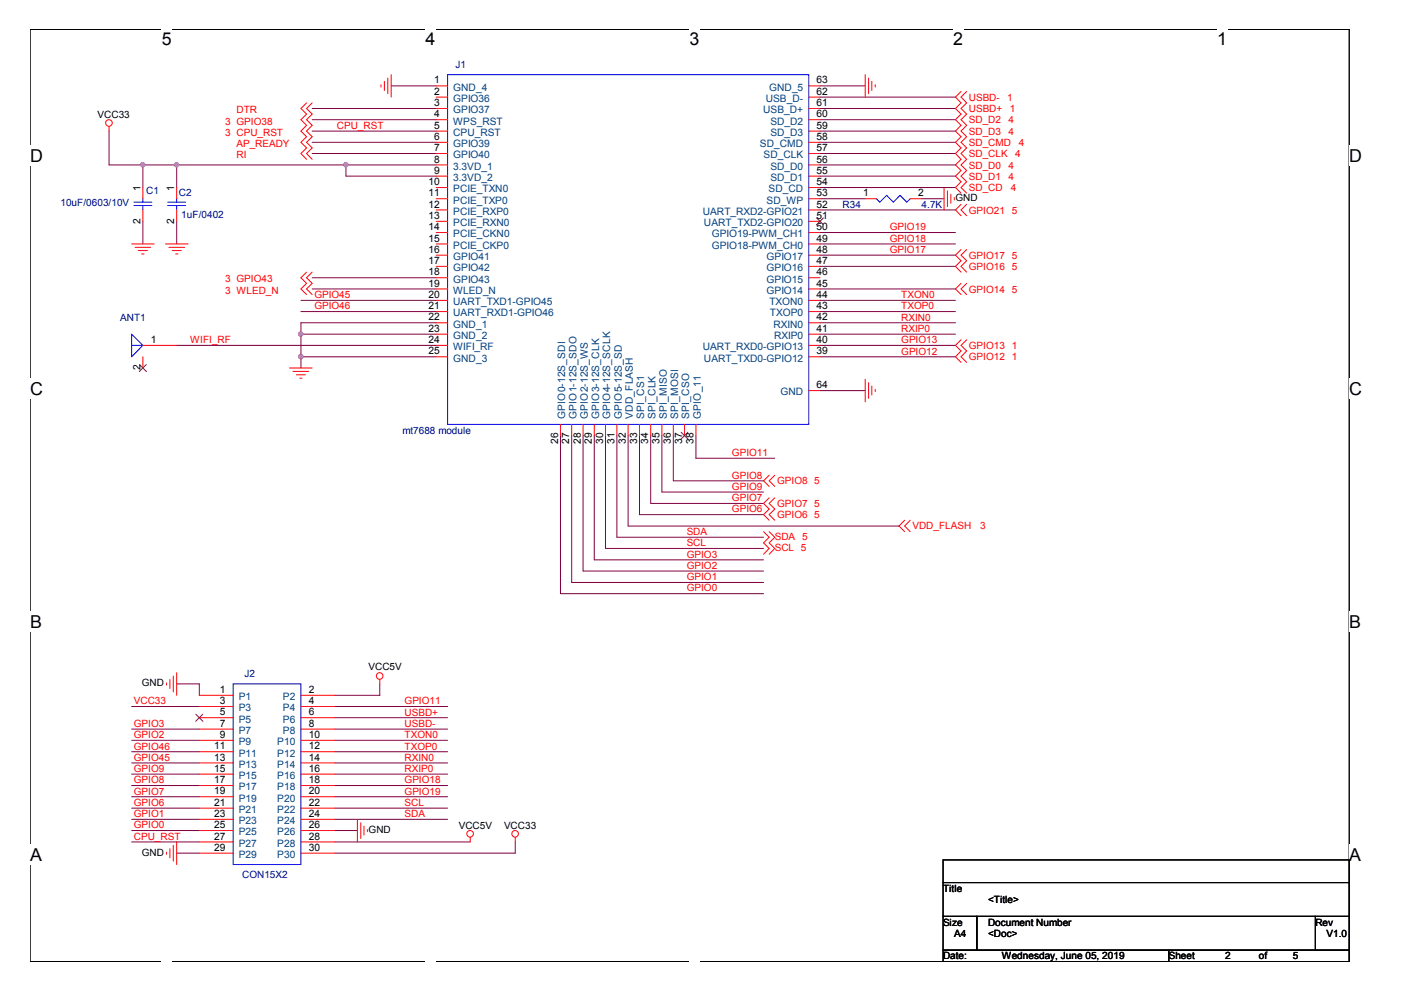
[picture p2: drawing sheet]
<svg xmlns="http://www.w3.org/2000/svg" width="297mm" height="210mm" viewBox="0 0 297 210" stroke-linecap="round" stroke-linejoin="round" font-family="sans-serif">
<path d="M6.3 6.2h279.2v197.3h-279.2z" fill="none" stroke="#000" stroke-width=".21"/>
<g fill="#fff">
<path d="M34.2 6.2h2.2v4.3h-2.2z"/>
<path d="M34.2 203.5h2.2v.1h-2.2z"/>
<path d="M90 6.2h2.2v4.3h-2.2z"/>
<path d="M90 203.5h2.2v.1h-2.2z"/>
<path d="M145.9 6.2h2.1v4.3h-2.1z"/>
<path d="M145.9 203.5h2.1v.1h-2.1z"/>
<path d="M201.7 6.2h2.1v4.3h-2.1z"/>
<path d="M201.7 203.5h2.1v.1h-2.1z"/>
<path d="M257.5 6.2h2.1v4.3h-2.1z"/>
<path d="M257.5 203.5h2.1v.1h-2.1z"/>
<path d="M6.3 30.9h2.8v4.2h-2.8z"/>
<path d="M285.5 30.9h2.7v4.2h-2.7z"/>
<path d="M6.3 80.2h2.8v4.2h-2.8z"/>
<path d="M285.5 80.2h2.7v4.2h-2.7z"/>
<path d="M6.3 129.5h2.6v4.2h-2.6z"/>
<path d="M285.5 129.5h2.5v4.2h-2.5z"/>
<path d="M6.3 178.8h2.6v4.2h-2.6z"/>
<path d="M285.5 178.8h2.5v4.2h-2.5z"/>
</g>
<g fill="none" stroke="#800040" stroke-width=".21">
<path d="M82.8 18.2h9.5M173.5 18.2h9.5M23.1 27.7v7.2h69.2M30.2 34.9v4.8M37.4 34.9v4.8M66 23h26.3M66 25.3h26.3M66 27.7h26.3M66 32.5h26.3M66 30.1h26.3M73.2 34.9v2.4h19.1M173.5 23h28.6"/>
<path d="M173.5 25.3h28.6M173.5 27.7h28.6M173.5 20.5h28.6M173.5 37.3h28.6M173.5 34.9h28.6M173.5 32.5h28.6M173.5 30.1h28.6M173.5 39.7h28.6M30.2 46.8v4.8M37.4 46.8v4.8M66 58.8h26.3M173.5 51.6h28.6"/>
<path d="M173.5 49.2h28.6M173.5 42.1h9.5M173.5 54h28.6M173.5 56.4h28.6M173.5 44.4h28.6M195 42.1h4.7M37.4 73.1h54.9M63.7 63.6h28.6M63.7 65.9h28.6M63.7 70.7h28.6M63.7 75.5h28.6M66 61.1h26.3"/>
<path d="M92.3 68.3h-28.6v9.6M173.5 63.6h28.6M173.5 65.9h28.6M173.5 68.3h28.6M173.5 70.7h28.6M173.5 75.5h28.6M173.5 73.1h28.6M173.5 61.1h28.6M118.6 92.2v33.4h42.9M120.9 92.2v31h40.6M123.4 92.2v28.6h38.1M125.7 92.2v26.3h35.8"/>
<path d="M128.1 92.2v23.8h33.4M130.5 92.2v21.5h31M132.9 92.2v19.1h57.3M135.3 92.2v16.7h26.2M137.7 92.2v14.3h23.8M140 92.2v11.9h21.5M142.5 92.2v9.5h19M147.2 92.2v4.8h16.7M173.5 82.6h9.5M27.9 149.5h14.3M27.9 159.1h14.3M27.9 156.6h14.3"/>
<path d="M27.9 154.3h14.3M37.4 144.7h4.8v2.4M70.8 149.5h23.9M70.8 159.1h23.9M70.8 156.6h23.9M70.8 154.3h23.9M70.8 151.9h23.9M80.3 144.7v2.4h-9.5M27.9 178.2h14.3M27.9 175.7h14.3M27.9 173.4h14.3M27.9 171h14.3"/>
<path d="M27.9 168.6h14.3M27.9 166.2h14.3M27.9 163.8h14.3M27.9 161.4h14.3M70.8 178.2h28.7M70.8 175.7h4.8M70.8 173.4h23.9M70.8 171h23.9M70.8 168.6h23.9M70.8 166.2h23.9M70.8 163.8h23.9M70.8 161.4h23.9"/>
<path d="M109 178.2v2.3h-38.2M37.4 180.5h4.8"/>
</g>
<g fill="#f0f" stroke="#f0f" stroke-width=".21">
<circle cx="63.6" cy="70.7" r=".46"/>
<circle cx="63.6" cy="75.4" r=".47"/>
<circle cx="73.2" cy="34.9" r=".45"/>
<circle cx="37.4" cy="34.9" r=".45"/>
<circle cx="30.2" cy="34.9" r=".45"/>
</g>
<g fill="none" stroke="#f00" stroke-width=".21">
<path d="M80.6 17.9v.5M81.3 17.2v1.9M82 16.5v3.3M82.8 15.8v4.7M92.3 18.2h2.4M171.1 18.2h2.4M183 15.8v4.7M183.8 16.5v3.3M184.4 17.2v1.9M185.2 17.9v.5M203.3 19.4l-1.2 1.1 1.2 1.3-1.2 1.2 1.2 1.1-1.2 1.2 1.2 1.2-1.2 1.2 1.2 1.2-1.2 1.2 1.2 1.2-1.2 1.2 1.2 1.2-1.2 1.2 1.2 1.2-1.2 1.2 1.2 1.2-1.2 1.2 1.2 1.2M204.5 19.4l-1.2 1.1 1.2 1.3-1.2 1.2 1.2 1.1-1.2 1.2 1.2 1.2-1.2 1.2 1.2 1.2-1.2 1.2 1.2 1.2-1.2 1.2 1.2 1.2-1.2 1.2 1.2 1.2-1.2 1.2 1.2 1.2-1.2 1.2 1.2 1.2"/>
<path d="M23.1 26.8v.9M30.2 39.7v2.4M37.4 39.7v2.4M64.9 21.8l-1.2 1.2 1.2 1.1-1.2 1.2 1.2 1.2-1.2 1.2 1.2 1.2-1.2 1.2 1.2 1.2-1.2 1.2 1.2 1.2M66 21.8l-1.1 1.2 1.1 1.1-1.1 1.2 1.1 1.2-1.1 1.2 1.1 1.2-1.1 1.2 1.1 1.2-1.1 1.2 1.1 1.2M92.3 20.5h2.4M92.3 23h2.4M92.3 25.3h2.4M92.3 27.7h2.4M92.3 30.1h2.4M92.3 32.5h2.4M92.3 34.9h2.4"/>
<path d="M92.3 37.3h2.4M92.3 39.7h2.4M171.1 20.5h2.4M171.1 23h2.4M171.1 25.3h2.4M171.1 27.7h2.4M171.1 30.1h2.4M171.1 32.5h2.4M171.1 34.9h2.4M171.1 37.3h2.4M171.1 39.7h2.4M199.7 39.7v4.7"/>
<path d="M27.9 51.6h4.7M28.6 52.3h3.3M29.3 53h1.9M30 53.7h.5M30.2 44.4v2.4M35 51.6h4.8M35.7 52.3h3.4M36.4 53h2M37.2 53.7h.4M37.4 44.4v2.4M64.9 57.6l-1.2 1.2 1.2 1.2-1.2 1.1 1.2 1.2M66 57.6l-1.1 1.2 1.1 1.2-1.1 1.1 1.1 1.2"/>
<path d="M92.3 51.6h2.4M92.3 42.1h2.4M92.3 44.4h2.4M92.3 46.8h2.4M92.3 49.2h2.4M92.3 54h2.4M92.3 56.4h2.4M92.3 58.8h2.4M171.1 51.6h2.4M171.1 42.1h2.4M171.1 44.4h2.4M171.1 46.8h2.4"/>
<path d="M171.1 49.2h2.4M171.1 54h2.4M171.1 56.4h2.4M171.1 58.8h2.4M183 42.1h2.4M192.6 42.1h2.4M200.4 40.4v3.3M201.2 41.1v1.9M201.9 41.8v.5M203.3 52.8l-1.2 1.2 1.2 1.2-1.2 1.2 1.2 1.2M203.3 60l-1.2 1.1 1.2 1.2M203.3 43.2l-1.2 1.2 1.2 1.2"/>
<path d="M204.5 52.8l-1.2 1.2 1.2 1.2-1.2 1.2 1.2 1.2M204.5 60l-1.2 1.1 1.2 1.2M204.5 43.2l-1.2 1.2 1.2 1.2M30.2 73.1h7.2M30.2 75.5v2.4M61.3 77.9h4.7M62 78.6h3.3M62.7 79.3h1.9M92.3 73.1h2.4M92.3 61.1h2.4M92.3 63.6h2.4M92.3 65.9h2.4"/>
<path d="M92.3 68.3h2.4M92.3 70.7h2.4M92.3 75.5h2.4M171.1 73.1h2.4M171.1 61.1h2.4M171.1 63.6h2.4M171.1 65.9h2.4M171.1 68.3h2.4M171.1 70.7h2.4M171.1 75.5h2.4M203.3 71.9l-1.2 1.2 1.2 1.2-1.2 1.2 1.2 1.2M204.5 71.9l-1.2 1.2 1.2 1.2-1.2 1.2 1.2 1.2"/>
<path d="M63.4 80h.5M118.6 89.8v2.4M120.9 89.8v2.4M123.4 89.8v2.4M125.7 89.8v2.4M128.1 89.8v2.4M130.5 89.8v2.4M132.9 89.8v2.4M135.3 89.8v2.4M137.7 89.8v2.4M140 89.8v2.4M142.5 89.8v2.4"/>
<path d="M144.8 89.8v2.4M147.2 89.8v2.4M171.1 82.6h2.4M183 80.2v4.8M183.8 81v3.3M184.4 81.7v1.9M185.2 82.4v.5M161.5 112.5l1.2 1.2-1.2 1.2 1.2 1.1-1.2 1.3M162.7 112.5l1.2 1.2-1.2 1.2 1.2 1.1-1.2 1.3M162.7 105.3l-1.2 1.2 1.2 1.2-1.2 1.2 1.2 1.2M162.7 100.6l-1.2 1.1 1.2 1.2M163.9 105.3l-1.2 1.2 1.2 1.2-1.2 1.2 1.2 1.2"/>
<path d="M163.9 100.6l-1.2 1.1 1.2 1.2M191.4 110.1l-1.2 1.2 1.2 1.2M192.6 110.1l-1.2 1.2 1.2 1.2M35.2 144.5v.5M35.9 143.8v1.9M36.7 143.1v3.3M37.4 142.3v4.8M42.2 147.1h7.1M42.2 149.5h7.1M42.2 151.9h7.1M42.2 154.3h7.1M42.2 156.6h7.1"/>
<path d="M42.2 159.1h7.1M63.7 147.1h7.1M63.7 149.5h7.1M63.7 151.9h7.1M63.7 154.3h7.1M63.7 156.6h7.1M63.7 159.1h7.1M80.3 143.8v.9M35.9 179.6v1.9M36.7 178.9v3.3M37.4 178.2v4.7M42.2 161.4h7.1"/>
<path d="M42.2 163.8h7.1M42.2 166.2h7.1M42.2 168.6h7.1M42.2 171h7.1M42.2 173.4h7.1M42.2 175.7h7.1M42.2 178.2h7.1M63.7 161.4h7.1M63.7 163.8h7.1M63.7 166.2h7.1M63.7 168.6h7.1M63.7 171h7.1"/>
<path d="M63.7 173.4h7.1M63.7 175.7h7.1M63.7 178.2h7.1M75.6 173.4v4.8M76.3 174.1v3.3M77 174.8v1.9M77.7 175.5v.5M99.5 177.2v1M109 177.2v1M35.2 180.3v.5M42.2 180.5h7.1M63.7 180.5h7.1"/>
<circle cx="23" cy="26" r=".7"/>
<circle cx="80.3" cy="143" r=".7"/>
<circle cx="99.5" cy="176.4" r=".7"/>
<circle cx="109" cy="176.4" r=".7"/>
</g>
<path d="M199.5 182h86v4.7h-86zM199.5 186.7h86v7.2h-86zM199.5 193.9h7.2v7.2h-7.2zM206.7 193.9h71.6v7.2h-71.6zM278.3 193.9h7.2v7.2h-7.2zM199.5 201.1h47.8v2.4h-47.8zM247.3 201.1h38.2v2.4h-38.2z" fill="none" stroke="#000" stroke-width=".21"/>
<g fill="none" stroke="#00f" stroke-width=".21">
<path d="M94.7 15.8h76.4v74h-76.4zM28.3 42.8h3.8M28.3 43.5h3.8M30.2 42.1v.7M30.2 43.5v.9M35.5 42.8h3.8M35.5 43.5h3.8M37.4 42.1v.7M37.4 43.5v.9M185.4 42.1l.7 .7 1.5-1.5 1.4 1.5 1.4-1.5 1.5 1.5 .7-.7M27.9 70.7l2.3 2.4-2.3 2.4zM27.9 73.1h2.3"/>
<path d="M49.3 144.7h14.4v38.2h-14.4z"/>
</g>
<path d="M172.8 46.1l1.4 1.5M174.2 46.1l-1.5 1.5M29.5 77.1l1.5 1.5M30.9 77.1l-1.4 1.5M144.1 91.5l1.5 1.4M145.5 91.5l-1.4 1.4M41.4 151.1l1.5 1.5M42.9 151.1l-1.5 1.5" fill="none" stroke="#804000" stroke-width=".21"/>
<g font-size="3.8">
<text x="34.2" y="9.6">5</text>
<text x="90" y="9.6">4</text>
<text x="145.9" y="9.6">3</text>
<text x="201.7" y="9.6">2</text>
<text x="257.5" y="9.6">1</text>
<text x="6.3" y="34.3">D</text>
<text x="285.5" y="34.3">D</text>
<text x="6.3" y="83.5">C</text>
<text x="285.5" y="83.5">C</text>
<text x="6.3" y="132.9">B</text>
<text x="285.5" y="132.9">B</text>
<text x="6.3" y="182.2">A</text>
<text x="285.5" y="182.2">A</text>
</g>
<g font-size="2.2">
<text x="91.9" y="17.7">1</text>
<text x="172.8" y="17.7">63</text>
<text x="91.9" y="20">2</text>
<text x="91.9" y="22.5">3</text>
<text x="172.8" y="22.5">61</text>
<text x="172.8" y="20">62</text>
<text x="91.9" y="24.8">4</text>
<text x="91.9" y="27.2">5</text>
<text x="91.9" y="29.6">6</text>
<text x="172.8" y="29.6">58</text>
<text x="172.8" y="27.2">59</text>
<text x="172.8" y="24.8">60</text>
<text x="91.9" y="32">7</text>
<text x="91.9" y="34.4">8</text>
<text x="172.8" y="34.4">56</text>
<text x="172.8" y="32">57</text>
<text x="29.7" y="40.4" transform="rotate(-90 29.7 40.4)">1</text>
<text x="36.9" y="40.4" transform="rotate(-90 36.9 40.4)">1</text>
<text x="90.7" y="39.2">10</text>
<text x="90.7" y="41.5">11</text>
<text x="91.9" y="36.8">9</text>
<text x="172.8" y="39.2">54</text>
<text x="172.8" y="41.5">53</text>
<text x="172.8" y="36.8">55</text>
<text x="182.6" y="41.5">1</text>
<text x="194.2" y="41.5">2</text>
<text x="29.7" y="47.3" transform="rotate(-90 29.7 47.3)">2</text>
<text x="36.9" y="47.3" transform="rotate(-90 36.9 47.3)">2</text>
<text x="90.7" y="43.9">12</text>
<text x="90.7" y="46.3">13</text>
<text x="172.8" y="46.3">51</text>
<text x="172.8" y="43.9">52</text>
<text x="90.7" y="48.7">14</text>
<text x="90.7" y="51.1">15</text>
<text x="90.7" y="53.5">16</text>
<text x="172.8" y="53.5">48</text>
<text x="172.8" y="48.7">50</text>
<text x="172.8" y="51.1">49</text>
<text x="90.7" y="55.9">17</text>
<text x="90.7" y="58.3">18</text>
<text x="172.8" y="58.3">46</text>
<text x="172.8" y="55.9">47</text>
<text x="90.7" y="60.6">19</text>
<text x="90.7" y="63">20</text>
<text x="90.7" y="65.4">21</text>
<text x="172.8" y="65.4">43</text>
<text x="172.8" y="63">44</text>
<text x="172.8" y="60.6">45</text>
<text x="90.7" y="67.8">22</text>
<text x="90.7" y="70.2">23</text>
<text x="172.8" y="67.8">42</text>
<text x="172.8" y="70.2">41</text>
<text x="31.9" y="72.6">1</text>
<text x="90.7" y="72.6">24</text>
<text x="90.7" y="75">25</text>
<text x="172.8" y="72.6">40</text>
<text x="172.8" y="75">39</text>
<text x="29.7" y="78.4" transform="rotate(-90 29.7 78.4)">2</text>
<text x="172.8" y="82.1">64</text>
<text x="118.1" y="93.9" transform="rotate(-90 118.1 93.9)">26</text>
<text x="120.4" y="93.9" transform="rotate(-90 120.4 93.9)">27</text>
<text x="122.9" y="93.9" transform="rotate(-90 122.9 93.9)">28</text>
<text x="125.2" y="93.9" transform="rotate(-90 125.2 93.9)">29</text>
<text x="127.6" y="93.9" transform="rotate(-90 127.6 93.9)">30</text>
<text x="130" y="93.9" transform="rotate(-90 130 93.9)">31</text>
<text x="132.4" y="93.9" transform="rotate(-90 132.4 93.9)">32</text>
<text x="134.8" y="93.9" transform="rotate(-90 134.8 93.9)">33</text>
<text x="137.2" y="93.9" transform="rotate(-90 137.2 93.9)">34</text>
<text x="139.5" y="93.9" transform="rotate(-90 139.5 93.9)">35</text>
<text x="141.9" y="93.9" transform="rotate(-90 141.9 93.9)">36</text>
<text x="144.3" y="93.9" transform="rotate(-90 144.3 93.9)">37</text>
<text x="146.7" y="93.9" transform="rotate(-90 146.7 93.9)">38</text>
<text x="46.5" y="146.6">1</text>
<text x="46.5" y="149">3</text>
<text x="65.3" y="146.6">2</text>
<text x="65.3" y="149">4</text>
<text x="46.5" y="151.4">5</text>
<text x="46.5" y="153.8">7</text>
<text x="65.3" y="151.4">6</text>
<text x="65.3" y="153.8">8</text>
<text x="45.3" y="158.6">11</text>
<text x="45.3" y="160.9">13</text>
<text x="46.5" y="156.1">9</text>
<text x="65.3" y="156.1">10</text>
<text x="65.3" y="158.6">12</text>
<text x="65.3" y="160.9">14</text>
<text x="45.3" y="163.3">15</text>
<text x="45.3" y="165.7">17</text>
<text x="65.3" y="163.3">16</text>
<text x="65.3" y="165.7">18</text>
<text x="45.3" y="168.1">19</text>
<text x="45.3" y="170.5">21</text>
<text x="45.3" y="172.9">23</text>
<text x="65.3" y="168.1">20</text>
<text x="65.3" y="170.5">22</text>
<text x="65.3" y="172.9">24</text>
<text x="45.3" y="175.2">25</text>
<text x="45.3" y="177.6">27</text>
<text x="65.3" y="175.2">26</text>
<text x="65.3" y="177.6">28</text>
<text x="45.3" y="180">29</text>
<text x="65.3" y="180">30</text>
</g>
<g font-size="2.2" fill="#004080">
<text x="95.9" y="19.2">GND_4</text>
<text x="95.9" y="21.6">GPIO36</text>
<text x="95.9" y="24">GPIO37</text>
<text x="161.5" y="24">USB_D+</text>
<text x="162" y="21.6">USB_D-</text>
<text x="162.7" y="19.2">GND_5</text>
<text x="95.9" y="26.3">WPS_RST</text>
<text x="95.9" y="28.8">CPU_RST</text>
<text x="163" y="28.8">SD_D3</text>
<text x="163" y="26.3">SD_D2</text>
<text x="95.9" y="31.1">GPIO39</text>
<text x="95.9" y="33.5">GPIO40</text>
<text x="95.9" y="35.9">3.3VD_1</text>
<text x="160.8" y="31.1">SD_CMD</text>
<text x="161.5" y="33.5">SD_CLK</text>
<text x="163" y="35.9">SD_D0</text>
<text x="95.9" y="38.3">3.3VD_2</text>
<text x="95.9" y="40.7">PCIE_TXN0</text>
<text x="162.6" y="40.7">SD_CD</text>
<text x="163" y="38.3">SD_D1</text>
<text x="95.9" y="43.1">PCIE_TXP0</text>
<text x="95.9" y="45.4">PCIE_RXP0</text>
<text x="95.9" y="47.9">PCIE_RXN0</text>
<text x="148.7" y="45.4">UART_RXD2-GPIO21</text>
<text x="148.9" y="47.9">UART_TXD2-GPIO20</text>
<text x="162.2" y="43.1">SD_WP</text>
<text x="95.9" y="50.2">PCIE_CKN0</text>
<text x="95.9" y="52.6">PCIE_CKP0</text>
<text x="150.6" y="50.2">GPIO19-PWM_CH1</text>
<text x="150.6" y="52.6">GPIO18-PWM_CH0</text>
<text x="95.9" y="55">GPIO41</text>
<text x="95.9" y="57.4">GPIO42</text>
<text x="95.9" y="59.8">GPIO43</text>
<text x="162.2" y="59.8">GPIO15</text>
<text x="162.2" y="55">GPIO17</text>
<text x="162.2" y="57.4">GPIO16</text>
<text x="95.9" y="62.2">WLED_N</text>
<text x="95.9" y="64.6">UART_TXD1-GPIO45</text>
<text x="162.2" y="62.2">GPIO14</text>
<text x="162.8" y="64.6">TXON0</text>
<text x="95.9" y="66.9">UART_RXD1-GPIO46</text>
<text x="95.9" y="69.3">GND_1</text>
<text x="95.9" y="71.7">GND_2</text>
<text x="162.9" y="66.9">TXOP0</text>
<text x="163.7" y="69.3">RXIN0</text>
<text x="163.8" y="71.7">RXIP0</text>
<text x="95.9" y="74.1">WIFI_RF</text>
<text x="95.9" y="76.5">GND_3</text>
<text x="148.7" y="74.1">UART_RXD0-GPIO13</text>
<text x="148.9" y="76.5">UART_TXD0-GPIO12</text>
<text x="165.1" y="83.7">GND</text>
<text x="119.6" y="88.6" transform="rotate(-90 119.6 88.6)">GPIO0-12S_SDI</text>
<text x="122" y="88.6" transform="rotate(-90 122 88.6)">GPIO1-12S_SDO</text>
<text x="124.4" y="88.6" transform="rotate(-90 124.4 88.6)">GPIO2-12S_WS</text>
<text x="126.7" y="88.6" transform="rotate(-90 126.7 88.6)">GPIO3-12S_CLK</text>
<text x="129.1" y="88.6" transform="rotate(-90 129.1 88.6)">GPIO4-12S_SCLK</text>
<text x="131.5" y="88.6" transform="rotate(-90 131.5 88.6)">GPIO5-12S_SD</text>
<text x="133.9" y="88.6" transform="rotate(-90 133.9 88.6)">VDD_FLASH</text>
<text x="136.3" y="88.6" transform="rotate(-90 136.3 88.6)">SPI_CS1</text>
<text x="138.7" y="88.6" transform="rotate(-90 138.7 88.6)">SPI_CLK</text>
<text x="141.1" y="88.6" transform="rotate(-90 141.1 88.6)">SPI_MISO</text>
<text x="143.5" y="88.6" transform="rotate(-90 143.5 88.6)">SPI_MOSI</text>
<text x="145.8" y="88.6" transform="rotate(-90 145.8 88.6)">SPI_CSO</text>
<text x="148.3" y="88.6" transform="rotate(-90 148.3 88.6)">GPIO_11</text>
<text x="50.5" y="148.1">P1</text>
<text x="59.9" y="148.1">P2</text>
<text x="50.5" y="150.5">P3</text>
<text x="50.5" y="152.9">P5</text>
<text x="50.5" y="155.3">P7</text>
<text x="59.9" y="150.5">P4</text>
<text x="59.9" y="152.9">P6</text>
<text x="59.9" y="155.3">P8</text>
<text x="50.5" y="157.7">P9</text>
<text x="50.5" y="160.1">P11</text>
<text x="58.7" y="157.7">P10</text>
<text x="58.7" y="160.1">P12</text>
<text x="50.5" y="162.4">P13</text>
<text x="50.5" y="164.8">P15</text>
<text x="50.5" y="167.2">P17</text>
<text x="58.7" y="162.4">P14</text>
<text x="58.7" y="164.8">P16</text>
<text x="58.7" y="167.2">P18</text>
<text x="50.5" y="169.6">P19</text>
<text x="50.5" y="172">P21</text>
<text x="58.7" y="169.6">P20</text>
<text x="58.7" y="172">P22</text>
<text x="50.5" y="174.4">P23</text>
<text x="50.5" y="176.8">P25</text>
<text x="50.5" y="179.2">P27</text>
<text x="58.7" y="174.4">P24</text>
<text x="58.7" y="176.8">P26</text>
<text x="58.7" y="179.2">P28</text>
<text x="50.5" y="181.5">P29</text>
<text x="58.7" y="181.5">P30</text>
</g>
<g font-size="2.1" fill="#000080">
<text x="96.4" y="14.4">J1</text>
<text x="30.9" y="41.1">C1</text>
<text x="37.8" y="41.4">C2</text>
<text x="12.8" y="43.5">10uF/0603/10V</text>
<text x="38.4" y="46.2">1uF/0402</text>
<text x="178.3" y="44">R34</text>
<text x="195" y="44">4.7K</text>
<text x="25.4" y="67.9">ANT1</text>
<text x="85.1" y="91.8">mt7688 module</text>
<text x="51.7" y="143.3">J2</text>
<text x="51.2" y="185.8">CON15X2</text>
</g>
<g font-size="2.1" fill="#f00">
<text x="50" y="23.9">DTR</text>
<text x="205" y="23.7">USBD+</text>
<text x="205" y="21.3">USBD-</text>
<text x="213.1" y="21.3">1</text>
<text x="213.6" y="23.7">1</text>
<text x="47.7" y="26.3">3 GPIO38</text>
<text x="47.7" y="28.7">3 CPU_RST</text>
<text x="71.3" y="27.3">CPU_RST</text>
<text x="205" y="28.5">SD_D3</text>
<text x="205" y="26.1">SD_D2</text>
<text x="213.4" y="28.5">4</text>
<text x="213.4" y="26.1">4</text>
<text x="50" y="31.1">AP_READY</text>
<text x="50" y="33.5">RI</text>
<text x="205" y="35.7">SD_D0</text>
<text x="205" y="33.2">SD_CLK</text>
<text x="205" y="30.9">SD_CMD</text>
<text x="213.4" y="35.7">4</text>
<text x="214.8" y="33.2">4</text>
<text x="215.5" y="30.9">4</text>
<text x="205" y="38">SD_D1</text>
<text x="205" y="40.4">SD_CD</text>
<text x="213.4" y="38">4</text>
<text x="213.8" y="40.4">4</text>
<text x="205" y="45.2">GPIO21 5</text>
<text x="188.3" y="51.2">GPIO18</text>
<text x="188.3" y="48.7">GPIO19</text>
<text x="188.3" y="53.5">GPIO17</text>
<text x="47.7" y="59.7">3 GPIO43</text>
<text x="205" y="54.8">GPIO17 5</text>
<text x="205" y="57.1">GPIO16 5</text>
<text x="47.7" y="62.2">3 WLED_N</text>
<text x="66.5" y="63.1">GPIO45</text>
<text x="66.5" y="65.5">GPIO46</text>
<text x="190.7" y="63.1">TXON0</text>
<text x="190.7" y="65.5">TXOP0</text>
<text x="205" y="61.9">GPIO14 5</text>
<text x="190.7" y="67.8">RXIN0</text>
<text x="190.7" y="70.2">RXIP0</text>
<text x="40.3" y="72.6">WIFI_RF</text>
<text x="190.7" y="72.6">GPIO13</text>
<text x="190.7" y="75">GPIO12</text>
<text x="205" y="76.2">GPIO12 1</text>
<text x="205" y="73.8">GPIO13 1</text>
<text x="154.9" y="96.5">GPIO11</text>
<text x="154.9" y="101.3">GPIO8</text>
<text x="154.9" y="103.6">GPIO9</text>
<text x="154.9" y="106.1">GPIO7</text>
<text x="164.4" y="107.3">GPIO7 5</text>
<text x="164.4" y="102.5">GPIO8 5</text>
<text x="145.3" y="113.2">SDA</text>
<text x="154.9" y="108.4">GPIO6</text>
<text x="164.4" y="109.7">GPIO6 5</text>
<text x="193" y="112">VDD_FLASH</text>
<text x="207.4" y="112">3</text>
<text x="145.3" y="115.6">SCL</text>
<text x="145.3" y="118">GPIO3</text>
<text x="163.9" y="114.2">SDA 5</text>
<text x="163.9" y="116.6">SCL 5</text>
<text x="145.3" y="125.2">GPIO0</text>
<text x="145.3" y="122.8">GPIO1</text>
<text x="145.3" y="120.4">GPIO2</text>
<text x="28.3" y="149">VCC33</text>
<text x="85.6" y="149">GPIO11</text>
<text x="28.3" y="153.8">GPIO3</text>
<text x="85.6" y="151.4">USBD+</text>
<text x="85.6" y="153.8">USBD-</text>
<text x="28.3" y="161">GPIO45</text>
<text x="28.3" y="158.6">GPIO46</text>
<text x="28.3" y="156.2">GPIO2</text>
<text x="85.6" y="156.2">TXON0</text>
<text x="85.6" y="158.6">TXOP0</text>
<text x="85.6" y="161">RXIN0</text>
<text x="28.3" y="165.7">GPIO8</text>
<text x="28.3" y="163.3">GPIO9</text>
<text x="85.6" y="163.3">RXIP0</text>
<text x="85.6" y="165.7">GPIO18</text>
<text x="28.3" y="172.9">GPIO1</text>
<text x="28.3" y="170.5">GPIO6</text>
<text x="28.3" y="168.1">GPIO7</text>
<text x="85.6" y="168.1">GPIO19</text>
<text x="85.6" y="170.5">SCL</text>
<text x="85.6" y="172.9">SDA</text>
<text x="28.3" y="177.7">CPU_RST</text>
<text x="28.3" y="175.3">GPIO0</text>
</g>
<g font-size="2.1">
<text x="20.7" y="24.9">VCC33</text>
<text x="202.1" y="42.6">GND</text>
<text x="78" y="141.9">VCC5V</text>
<text x="30" y="145.2">GND</text>
<text x="78" y="176.3">GND</text>
<text x="97.1" y="175.3">VCC5V</text>
<text x="106.6" y="175.3">VCC33</text>
<text x="30" y="181">GND</text>
<text x="199.5" y="188.7">Title</text>
<text x="209" y="191.1">&lt;Title&gt;</text>
<text x="199.5" y="195.8">Size</text>
<text x="209" y="195.8">Document Number</text>
<text x="278.3" y="195.8">Rev</text>
<text x="199.5" y="203">Date:</text>
<text x="201.9" y="198.2">A4</text>
<text x="209" y="198.2">&lt;Doc&gt;</text>
<text x="211.9" y="203">Wednesday, June 05, 2019</text>
<text x="247.3" y="203">Sheet</text>
<text x="259.2" y="203">2</text>
<text x="266.4" y="203">of</text>
<text x="273.5" y="203">5</text>
<text x="280.7" y="198.2">V1.0</text>
</g>
</svg>
